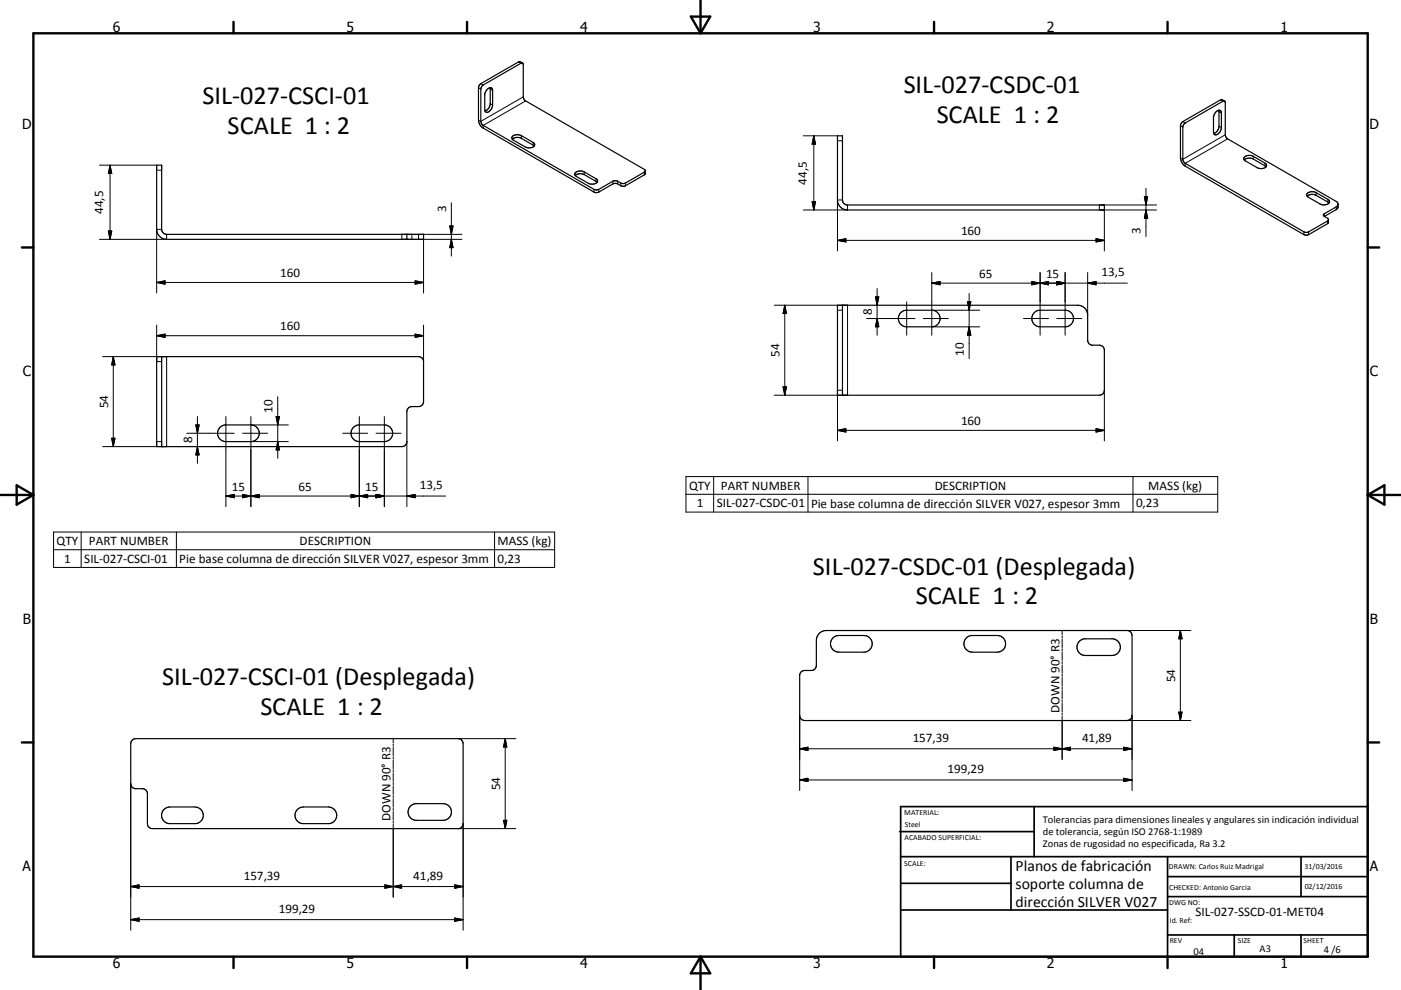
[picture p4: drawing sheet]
<svg xmlns="http://www.w3.org/2000/svg" width="420mm" height="297mm" viewBox="0 0 420 297" stroke-linecap="round" stroke-linejoin="round" font-family="sans-serif">
<g fill="none" stroke="#000" stroke-width=".36">
<path d="M156.7 18.9l-.7-.4-.5 .1-11.6 6.8-.5 .9v9.7a3 3 0 0 0 1.5 2.4l33.4 19.3 1.2-.1 4.6-2.6 .9 .1 1.5 .8 1-.2 5.8-3.3 .2-1.2M144.6 25.8l11.6-6.8 .4-.1 .3 .5v9.7l.4 .9 35.9 20.8 .2 .6-6.1 3.6h-.8l-1.5-.7-.9-.1-4.8 2.7-1.2-.1-33.4-19.3-.5-1.1v-9.7zM146.2 26.7a.79 .79 0 0 1 .9-.4 .79 .79 0 0 1 .6 .9v4.3a2 2 0 0 1-2.1 2.1l-.3-.7v-4.4l.3-1.1zM146.9 26.3l.1 5a2.38 2.38 0 0 1-1.6 2M364.7 33.5a.8 .8 0 0 1 .9-.4 .8 .8 0 0 1 .6 .8v4.4a2 2 0 0 1-2.1 2.1l-.3-.8v-4.3l.3-1.1zM365.4 33.1v5a2.28 2.28 0 0 1-1.5 1.9M367.1 30.3l.2 .3v9.8l.4 1 33.1 19.2 .4 .6v1.1l-.3 .3-3.8 2.3M367.1 30.3l-11.8 6.6-.5 .6-.2 10.3 .4 .9 36.1 20.9h1.1l5.8-3.3 .3-.4M367.1 30.3l-.7-.4-.5 .1-11.6 6.8-.4 .9v9.7a3.1 3.1 0 0 0 1.4 2.4l35.8 20.7 1.2-.1 5.8-3.4 .1-1.3-1.1-.8M47 49.6h1.5v19.2a1.56 1.56 0 0 0 1.5 1.5h77v1.5h-77a3 3 0 0 1-3-3zM153.6 41.8a2.33 2.33 0 0 1 2.7-.3l3.9 2.3M153.7 40.9a2.43 2.43 0 0 1 2.6-.2l3.5 2a.79 .79 0 0 1 .5 .9 .79 .79 0 0 1-.8 .6l-.9 .2-1.1-.3-3.8-2.2-.2-.5z"/>
<path d="M172.5 52.7a2.49 2.49 0 0 1 2.6-.3l3.9 2.3M172.5 51.8a2.54 2.54 0 0 1 2.6-.2l3.6 2a.85 .85 0 0 1 .4 1.1 .85 .85 0 0 1-1.1 .5l-1.4-.1-3.8-2.2-.5-.6zM251.1 40.7h1.5v19.3a1.52 1.52 0 0 0 1.5 1.5h77v1.5h-77a2.99 2.99 0 0 1-3-3zM373 48l3.9 2.3a2.55 2.55 0 0 0 2.6-.2M373 48a1.04 1.04 0 0 1 .3-1.1 1.04 1.04 0 0 1 1-.3l1.4 .3 3.8 2.2 .2 .5-.2 .5M373 48a2.45 2.45 0 0 1 2.7-.3l3.9 2.3M391.9 58.9a2.35 2.35 0 0 1 2.7-.3l3.8 2.3M391.9 58a2.47 2.47 0 0 1 2.7-.2l3.5 2a.79 .79 0 0 1 .5 .9 .79 .79 0 0 1-.8 .6l-1.5 .1-4.1-2.2-.5-.7zM122 70.3v1.5M401.2 61.4l-.6 .7-3.7 2.1-.1 .4 .3 .3M251.1 91.6h72a2.95 2.95 0 0 1 3 3v7.5a1.48 1.48 0 0 0 1.5 1.5h2a1.47 1.47 0 0 1 1.5 1.5v12a1.52 1.52 0 0 1-1.5 1.5h-78.5zM252.6 91.6v27"/>
<path d="M270.1 93.7l.7-.4 1-.2h7.6a2.49 2.49 0 0 1 2.4 2.5 2.49 2.49 0 0 1-2.4 2.4h-7.6a2.5 2.5 0 0 1-2.3-1.5 2.5 2.5 0 0 1 .6-2.8zM310.1 93.7l1.4-.6h7.8a2.49 2.49 0 0 1 2.6 2.5 2.49 2.49 0 0 1-2.6 2.4h-7.5a2.5 2.5 0 0 1-2.3-1.5 2.5 2.5 0 0 1 .6-2.8zM47 107h78.5a1.46 1.46 0 0 1 1.5 1.5v12a1.47 1.47 0 0 1-1.5 1.5h-2a1.51 1.51 0 0 0-1.5 1.5v9a1.52 1.52 0 0 1-1.5 1.5h-73.5zM48.5 107v27M66 128.1l1-.5 .7-.1h7.5a2.5 2.5 0 0 1 2.5 2.5 2.5 2.5 0 0 1-2.5 2.5h-7.5a2.52 2.52 0 0 1-2.3-1.6 2.52 2.52 0 0 1 .6-2.8zM106 128.1l1.3-.6h7.9a2.5 2.5 0 0 1 2.5 2.5 2.5 2.5 0 0 1-2.5 2.5h-7.5a2.5 2.5 0 0 1-2.3-1.6 2.5 2.5 0 0 1 .6-2.8zM245.6 190l1-.6 1.2-.2h90.1a1.53 1.53 0 0 1 1.5 1.5v24a1.58 1.58 0 0 1-1.5 1.5h-96.7a1.52 1.52 0 0 1-1.5-1.5v-12.1a1.46 1.46 0 0 1 1.5-1.4h2a1.52 1.52 0 0 0 1.6-1.6v-7.8l.3-1.1zM249.8 191.3l.6-.4 1.1-.2h7.5a2.5 2.5 0 0 1 2.5 2.5 2.5 2.5 0 0 1-2.5 2.5h-7.5a2.52 2.52 0 0 1-2.3-1.6 2.52 2.52 0 0 1 .6-2.8zM289.8 191.3l1.3-.6h7.9a2.5 2.5 0 0 1 2.5 2.5 2.5 2.5 0 0 1-2.5 2.5h-7.5a2.51 2.51 0 0 1-2.3-1.6 2.51 2.51 0 0 1 .6-2.8zM323.7 192.3l.9-.5 .8-.2h8a2.5 2.5 0 0 1 2.5 2.6 2.5 2.5 0 0 1-2.5 2.5h-8a2.52 2.52 0 0 1-2.3-1.6 2.52 2.52 0 0 1 .6-2.8zM39.6 222.1l1.1-.5h96.7a1.56 1.56 0 0 1 1.4 1.5v24a1.51 1.51 0 0 1-1.4 1.5h-91.7a1.47 1.47 0 0 1-1.5-1.5v-9a1.51 1.51 0 0 0-1.5-1.5h-2a1.47 1.47 0 0 1-1.5-1.5v-12zM49 243l.9-.6 1-.3h7.6a2.5 2.5 0 0 1 2.4 2.5 2.5 2.5 0 0 1-2.4 2.5h-7.6a2.51 2.51 0 0 1-2.2-1.4 2.51 2.51 0 0 1 .3-2.7z"/>
<path d="M89 243l.9-.6 1-.3h7.6a2.5 2.5 0 0 1 2.5 2.5 2.5 2.5 0 0 1-2.5 2.5h-7.6a2.5 2.5 0 0 1-2.2-1.4 2.5 2.5 0 0 1 .3-2.7zM123.1 241.8l1-.6 .8-.1h8a2.5 2.5 0 0 1 2.5 2.5 2.5 2.5 0 0 1-2.5 2.5h-8a2.5 2.5 0 0 1-2.4-1.6 2.5 2.5 0 0 1 .6-2.7z"/>
</g>
<g fill="none" stroke="#000" stroke-width=".3">
<path d="M155.5 18.6l.7 .4M143.4 26.3l.8 .4M144.2 25.1l.7 .4M147 26.7l.7 .5M147 31.1l.7 .4M156.9 29.1l-12.7 7.3-.8-.4M157.6 30.3l-12.7 7.3v.8M353.9 37.7l.7 .4M354.6 36.5l.7 .4M365.5 33.5l.7 .4M365.5 37.9l.7 .4M365.9 30l.8 .4"/>
<path d="M29.8 49.6h17.2M33 49.6v22.2M33 49.6l.5 2.4h-1zM47 51.1h1.5M156.3 40.7v.8M159.8 42.7v.8M175.1 51.6v.8M178.1 56.8v.8M178.7 53.6v.8M179.5 56.8v.8M183.8 54.4v.8M185.2 54.4v.8"/>
<path d="M186.1 54.9v.8M187.5 54.9v.8M193.2 51.6v.9M240.8 40.7h10.3M244 40.7v22.3M244 40.7l.5 2.6h-1zM251.1 42.2h1.5M252.6 60h-1.5v15.3M343.1 59h1l-.5 2.5zM343.6 56.5v14.5M367.3 40.4l-12.7 7.4-.7-.4M368.1 41.7l-12.8 7.3v.8"/>
<path d="M375.7 46.9v.8M379.3 48.9v.9M394.6 57.8v.8M398.1 59.8v.8M32.5 69.3h1l-.5 2.5zM48.5 68.8h-1.5v19.1M50 70.3v1.5h-20.2M123.5 70.3v1.5M125.5 70.3v1.5M127 71.8v16.1M134.8 67.8h1l-.5 2.5zM135.3 60.8v16"/>
<path d="M135.3 71.8l.5 2.5h-1zM138.5 70.3h-18v1.5h18M243.5 60.5h1l-.5 2.5zM251.1 72.1l2.5-.5v1zM251.1 72.1h80M254.1 61.5v1.5h-13.3M328.6 71.6l2.5 .5-2.5 .5zM331.1 63v12.3M343.6 63l.5 2.5h-1zM346.7 61.5h-17.1v1.5h17.1M390.9 69.5v.9M392.3 69.5v.9"/>
<path d="M397.1 64.1v.8M398 66.3v.8M400.6 62.1v.8M47 97.5v11h1.5M47 84.7h80M47 84.7l2.5-.4v.9zM124.5 84.3l2.5 .4-2.5 .5zM127 97.5v11M232.1 91.6h22v27h-22M235.3 91.6v27M235.3 91.6l.5 2.5h-1zM251.1 93.1h1.5"/>
<path d="M259.8 95.6h14.5M262.5 89.1h1l-.5 2.5zM263 86.6v14M263 95.6l.5 2.4h-1zM271.8 90.6v10M276.8 95.6h7.5M279.4 81.8v18.8M279.4 84.9h58.6M279.4 84.9l2.4-.4v.9zM279.5 93.1h14.2M279.5 98h14.2M290 90.6h1.1l-.5 2.5z"/>
<path d="M290.6 88.1v19.5M290.6 98l.5 2.6h-1.1zM306.8 95.6h7.6M309.4 84.5l2.4 .4-2.4 .5zM311.8 81.8v18.8M311.8 84.9l2.6-.4v.9zM316.8 95.6h7.5M316.8 84.5l2.5 .4-2.5 .5zM319.3 81.8v18.8M326.1 84.9l2.5-.4v.9zM326.1 81.8v12.8M30.8 107h19.2v27h-19.2"/>
<path d="M34 107v27M34 107l.5 2.5h-1zM47 100.7l2.5-.5v1zM47 100.7h80M83.3 119v18.5M124.5 100.2l2.5 .5-2.5 .5zM234.8 116.1h1l-.5 2.5zM252.6 117.1h-1.5v15.2M331.1 117.1v15.2M33.5 131.5h1l-.5 2.5zM47 132.5h1.5M56 130h14.2"/>
<path d="M58.7 127.5h1l-.5 2.5zM59.2 125v14M59.2 134l.5 2.5h-1zM67.7 125v27M72.7 130h7.5M75.2 125v27M75.3 132.5h11.1M75.3 127.5h11.1M82.8 125h1l-.5 2.5zM83.3 132.5l.5 2.5h-1zM102.7 130h7.5M107.7 125v27"/>
<path d="M112.7 130h7.5M115.2 125v27M122 132.5v19.5M251.1 129.1h80M251.1 129.1l2.5-.5v1zM328.6 128.6l2.5 .5-2.5 .5zM16.1 159.6h150.2v10.6h-150.2zM24.3 159.6v10.6M52.9 159.6v10.6M67.7 148.8h65.9M67.7 148.8l2.5-.5v1zM72.7 148.3l2.5 .5-2.5 .5z"/>
<path d="M75.2 148.8l2.5-.5v1zM105.2 148.3l2.5 .5-2.5 .5zM107.7 148.8l2.5-.5v1zM112.7 148.3l2.5 .5-2.5 .5zM122 148.8l2.5-.5v1zM148.3 159.6v10.6M205.7 143h159.4v10.6h-159.4zM205.7 148.3h159.4M214 143v10.6M242.2 143v10.6M339.7 143v10.6M16.1 164.9h150.2"/>
<path d="M318.4 189.2v1.2M318.4 190.8v.6M318.4 191.7v2.6M318.4 194.6v.7M318.4 195.6v2.6M318.4 198.5v.6M318.4 199.4v2.6M337.9 189.2h19.2M353.9 189.2v27M353.9 189.2l.5 2.4h-1zM239.7 214.7v22.5M318.4 202.3v.7"/>
<path d="M318.4 203.3v2.6M318.4 206.2v.6M318.4 207.1v2.6M318.4 210v.7M318.4 211v2.6M318.4 213.9v.6M318.4 214.9v12.9M337.9 216.2h19.2M339.4 214.7v22.5M353.4 213.6h1l-.5 2.6zM39.2 235.1v44M117.9 221.6v1.3"/>
<path d="M117.9 223.2v.7M117.9 224.2v2.6M117.9 227.1v.6M117.9 228v2.6M117.9 230.9v.7M117.9 231.9v2.6M117.9 234.8v.6M117.9 235.7v2.6M117.9 238.6v.7M117.9 239.6v2.6M137.4 221.6h17.2M151.5 221.6v27"/>
<path d="M151.5 221.6l.5 2.5h-1zM239.7 224.6l2.5-.4v1zM239.7 234l2.5-.5v1zM239.7 224.6h99.7M239.7 234h99.7M316 224.2l2.4 .4-2.4 .6zM318.4 224.6l2.5-.4v1zM336.9 224.2l2.5 .4-2.5 .6zM336.9 233.5l2.5 .5-2.5 .5zM117.9 242.5v.6M117.9 243.5v2.5M117.9 246.4v.6"/>
<path d="M117.9 247.3v21.9M137.4 248.6h17.2M138.8 247.1v32M151 246.1h1l-.5 2.5zM39.2 266h99.6M39.2 266l2.5-.5v1zM39.2 275.9l2.5-.5v1zM39.2 275.9h99.6M115.4 265.5v1l5-1v1zM136.3 265.5l2.5 .5-2.5 .5zM136.3 275.4l2.5 .5-2.5 .5z"/>
</g>
<g fill="none" stroke="#000" stroke-width=".71">
<path d="M10 10h400v277h-400zM70 6.6v3.4M140 6.6v3.4M207.1 5h5.8l-2.9 5zM210 0v10M280 6.6v3.4M350 6.6v3.4M6.6 74.2h3.4M410 74.2h3.5M0 148.5h10M5 145.6l5 2.9-5 2.9zM410 148.5h10.1"/>
<path d="M410 148.5l5.1-2.9v5.8zM6.6 222.7h3.4M410 222.7h3.5M70 287v3.4M140 287v3.4M210 287v10M210 287l2.9 5h-5.8zM280 287v3.4M350 287v3.4"/>
</g>
<g fill="none" stroke="#000" stroke-width=".51">
<path d="M269.7 249.5h40.3M270 242h140v45h-140zM270 257h140M303.1 257v16M310 242v15M350 257v30M390.1 257v12M270 265h33.1M270 273h80M350 269h60M350 263h60M350 280.5h60"/>
<path d="M370 280.5v6.5M390.1 280.5v6.5"/>
</g>
<g fill="#000" stroke="#000" stroke-width=".3">
<path d="M33 49.6l.5 2.4h-1zM244 40.7l.5 2.6h-1zM343.1 59h1l-.5 2.5zM32.5 69.3h1l-.5 2.5zM134.8 67.8h1l-.5 2.5zM135.3 71.8l.5 2.5h-1zM243.5 60.5h1l-.5 2.5zM251.1 72.1l2.5-.5v1zM328.6 71.6l2.5 .5-2.5 .5zM343.6 63l.5 2.5h-1zM47 84.7l2.5-.4v.9zM124.5 84.3l2.5 .4-2.5 .5z"/>
<path d="M235.3 91.6l.5 2.5h-1zM262.5 89.1h1l-.5 2.5zM263 95.6l.5 2.4h-1zM279.4 84.9l2.4-.4v.9zM290 90.6h1.1l-.5 2.5zM309.4 84.5l2.4 .4-2.4 .5zM311.8 84.9l2.6-.4v.9zM316.8 84.5l2.5 .4-2.5 .5zM326.1 84.9l2.5-.4v.9zM34 107l.5 2.5h-1zM47 100.7l2.5-.5v1zM124.5 100.2l2.5 .5-2.5 .5z"/>
<path d="M234.8 116.1h1l-.5 2.5zM290.6 98l.5 2.6h-1.1zM33.5 131.5h1l-.5 2.5zM58.7 127.5h1l-.5 2.5zM59.2 134l.5 2.5h-1zM82.8 125h1l-.5 2.5zM83.3 132.5l.5 2.5h-1zM251.1 129.1l2.5-.5v1zM328.6 128.6l2.5 .5-2.5 .5zM67.7 148.8l2.5-.5v1zM72.7 148.3l2.5 .5-2.5 .5zM75.2 148.8l2.5-.5v1z"/>
<path d="M105.2 148.3l2.5 .5-2.5 .5zM107.7 148.8l2.5-.5v1zM112.7 148.3l2.5 .5-2.5 .5zM122 148.8l2.5-.5v1zM353.9 189.2l.5 2.4h-1zM353.4 213.6h1l-.5 2.6zM151.5 221.6l.5 2.5h-1zM239.7 224.6l2.5-.4v1zM239.7 234l2.5-.5v1zM316 224.2l2.4 .4-2.4 .6zM318.4 224.6l2.5-.4v1zM336.9 224.2l2.5 .4-2.5 .6z"/>
<path d="M336.9 233.5l2.5 .5-2.5 .5zM151 246.1h1l-.5 2.5zM39.2 266l2.5-.5v1zM39.2 275.9l2.5-.5v1zM115.4 265.5l2.5 .5-2.5 .5zM117.9 266l2.5-.5v1zM136.3 265.5l2.5 .5-2.5 .5zM136.3 275.4l2.5 .5-2.5 .5z"/>
</g>
<g font-size="7.9">
<text x="270.9" y="27.9">SIL-027-CSDC-01</text>
<text x="60.7" y="31.2">SIL-027-CSCI-01</text>
<text x="68.2" y="40.1">SCALE 1 : 2</text>
<text x="280.8" y="36.9">SCALE 1 : 2</text>
<text x="243.7" y="172.4">SIL-027-CSDC-01 (Desplegada)</text>
<text x="274.6" y="181.4">SCALE 1 : 2</text>
<text x="48.6" y="205.4">SIL-027-CSCI-01 (Desplegada)</text>
<text x="78.1" y="214.4">SCALE 1 : 2</text>
</g>
<g font-size="4.7">
<text x="304.5" y="261.2">Planos de fabricación</text>
<text x="304.5" y="266.6">soporte columna de</text>
<text x="304.5" y="272">dirección SILVER V027</text>
</g>
<g font-size="4.2">
<text x="33.9" y="9.6">6</text>
<text x="103.9" y="9.6">5</text>
<text x="173.9" y="9.6">4</text>
<text x="243.8" y="9.6">3</text>
<text x="313.9" y="9.6">2</text>
<text x="383.9" y="9.6">1</text>
<text x="6.7" y="38.7">D</text>
<text x="410.5" y="38.7">D</text>
<text x="6.9" y="112.9">C</text>
<text x="410.7" y="112.9">C</text>
<text x="6.9" y="187.1">B</text>
<text x="410.7" y="187.1">B</text>
<text x="6.8" y="261.4">A</text>
<text x="410.7" y="261.4">A</text>
<text x="33.9" y="290.4">6</text>
<text x="103.9" y="290.4">5</text>
<text x="173.9" y="290.4">4</text>
<text x="243.8" y="290.4">3</text>
<text x="313.9" y="290.4">2</text>
<text x="383.9" y="290.4">1</text>
</g>
<g font-size="3.9">
<text x="241.9" y="55.4" transform="rotate(-90 241.9 55.4)">44,5</text>
<text x="30.9" y="64.2" transform="rotate(-90 30.9 64.2)">44,5</text>
<text x="133.8" y="63.6" transform="rotate(-90 133.8 63.6)">3</text>
<text x="288.1" y="70.5">160</text>
<text x="342" y="70.2" transform="rotate(-90 342 70.2)">3</text>
<text x="84" y="83.2">160</text>
<text x="293.5" y="83.4">65</text>
<text x="313.6" y="83.4">15</text>
<text x="330.2" y="82.9">13,5</text>
<text x="261.4" y="94.6" transform="rotate(-90 261.4 94.6)">8</text>
<text x="84" y="99.1">160</text>
<text x="233.7" y="107.1" transform="rotate(-90 233.7 107.1)">54</text>
<text x="289" y="106.8" transform="rotate(-90 289 106.8)">10</text>
<text x="32.4" y="122.5" transform="rotate(-90 32.4 122.5)">54</text>
<text x="81.7" y="123.8" transform="rotate(-90 81.7 123.8)">10</text>
<text x="288.1" y="127.6">160</text>
<text x="57.7" y="133" transform="rotate(-90 57.7 133)">8</text>
<text x="69.5" y="147.3">15</text>
<text x="89.5" y="147.3">65</text>
<text x="109.5" y="147.3">15</text>
<text x="125.9" y="146.8">13,5</text>
<text x="206.6" y="146.9">QTY</text>
<text x="216.2" y="146.9">PART NUMBER</text>
<text x="280.2" y="146.9">DESCRIPTION</text>
<text x="344.3" y="147.1">MASS (kg)</text>
<text x="208.9" y="152.2">1</text>
<text x="214.9" y="152.2">SIL-027-CSDC-01</text>
<text x="243.2" y="152.3">Pie base columna de dirección SILVER V027, espesor 3mm</text>
<text x="340.6" y="152.2">0,23</text>
<text x="16.9" y="163.5">QTY</text>
<text x="26.7" y="163.5">PART NUMBER</text>
<text x="89.8" y="163.5">DESCRIPTION</text>
<text x="149.2" y="163.6">MASS (kg)</text>
<text x="19.2" y="168.8">1</text>
<text x="25.2" y="168.8">SIL-027-CSCI-01</text>
<text x="53.8" y="168.9">Pie base columna de dirección SILVER V027, espesor 3mm</text>
<text x="149.2" y="168.8">0,23</text>
<text x="352.3" y="204.6" transform="rotate(-90 352.3 204.6)">54</text>
<text x="317.7" y="213.8" transform="rotate(-90 317.7 213.8)">DOWN 90° R3</text>
<text x="273.6" y="222.6">157,39</text>
<text x="324.4" y="222.6">41,89</text>
<text x="284.1" y="231.9">199,29</text>
<text x="149.9" y="237.1" transform="rotate(-90 149.9 237.1)">54</text>
<text x="117.1" y="246.3" transform="rotate(-90 117.1 246.3)">DOWN 90° R3</text>
<text x="73.1" y="263.9">157,39</text>
<text x="123.9" y="263.9">41,89</text>
<text x="83.6" y="273.8">199,29</text>
<text x="358.4" y="274.9">SIL-027-SSCD-01-MET04</text>
</g>
<g font-size="3.1">
<text x="312.7" y="246.8">Tolerancias para dimensiones lineales y angulares sin indicación individual</text>
<text x="312.7" y="250.4">de tolerancia, según ISO 2768-1:1989</text>
<text x="312.7" y="254">Zonas de rugosidad no especificada, Ra 3.2</text>
<text x="357.8" y="286.5">04</text>
<text x="377.6" y="285.6">A3</text>
<text x="396.9" y="285.9">4 /6</text>
</g>
<g font-size="2.4">
<text x="271.1" y="244.4">MATERIAL:</text>
<text x="271.2" y="252">ACABADO SUPERFICIAL:</text>
<text x="271.3" y="248">Steel</text>
<text x="271.1" y="259.7">SCALE:</text>
<text x="350.4" y="260.8">DRAWN: Carlos Ruiz Madrigal</text>
<text x="391.1" y="260.6">31/03/2016</text>
<text x="350.5" y="267">CHECKED: Antonio Garcia</text>
<text x="391.2" y="266.7">02/12/2016</text>
<text x="350.5" y="271.4">DWG NO:</text>
<text x="350.7" y="276.9">Id. Ref:</text>
<text x="350.7" y="282.8">REV</text>
<text x="371.1" y="282.9">SIZE</text>
<text x="390.8" y="283">SHEET</text>
</g>
</svg>
